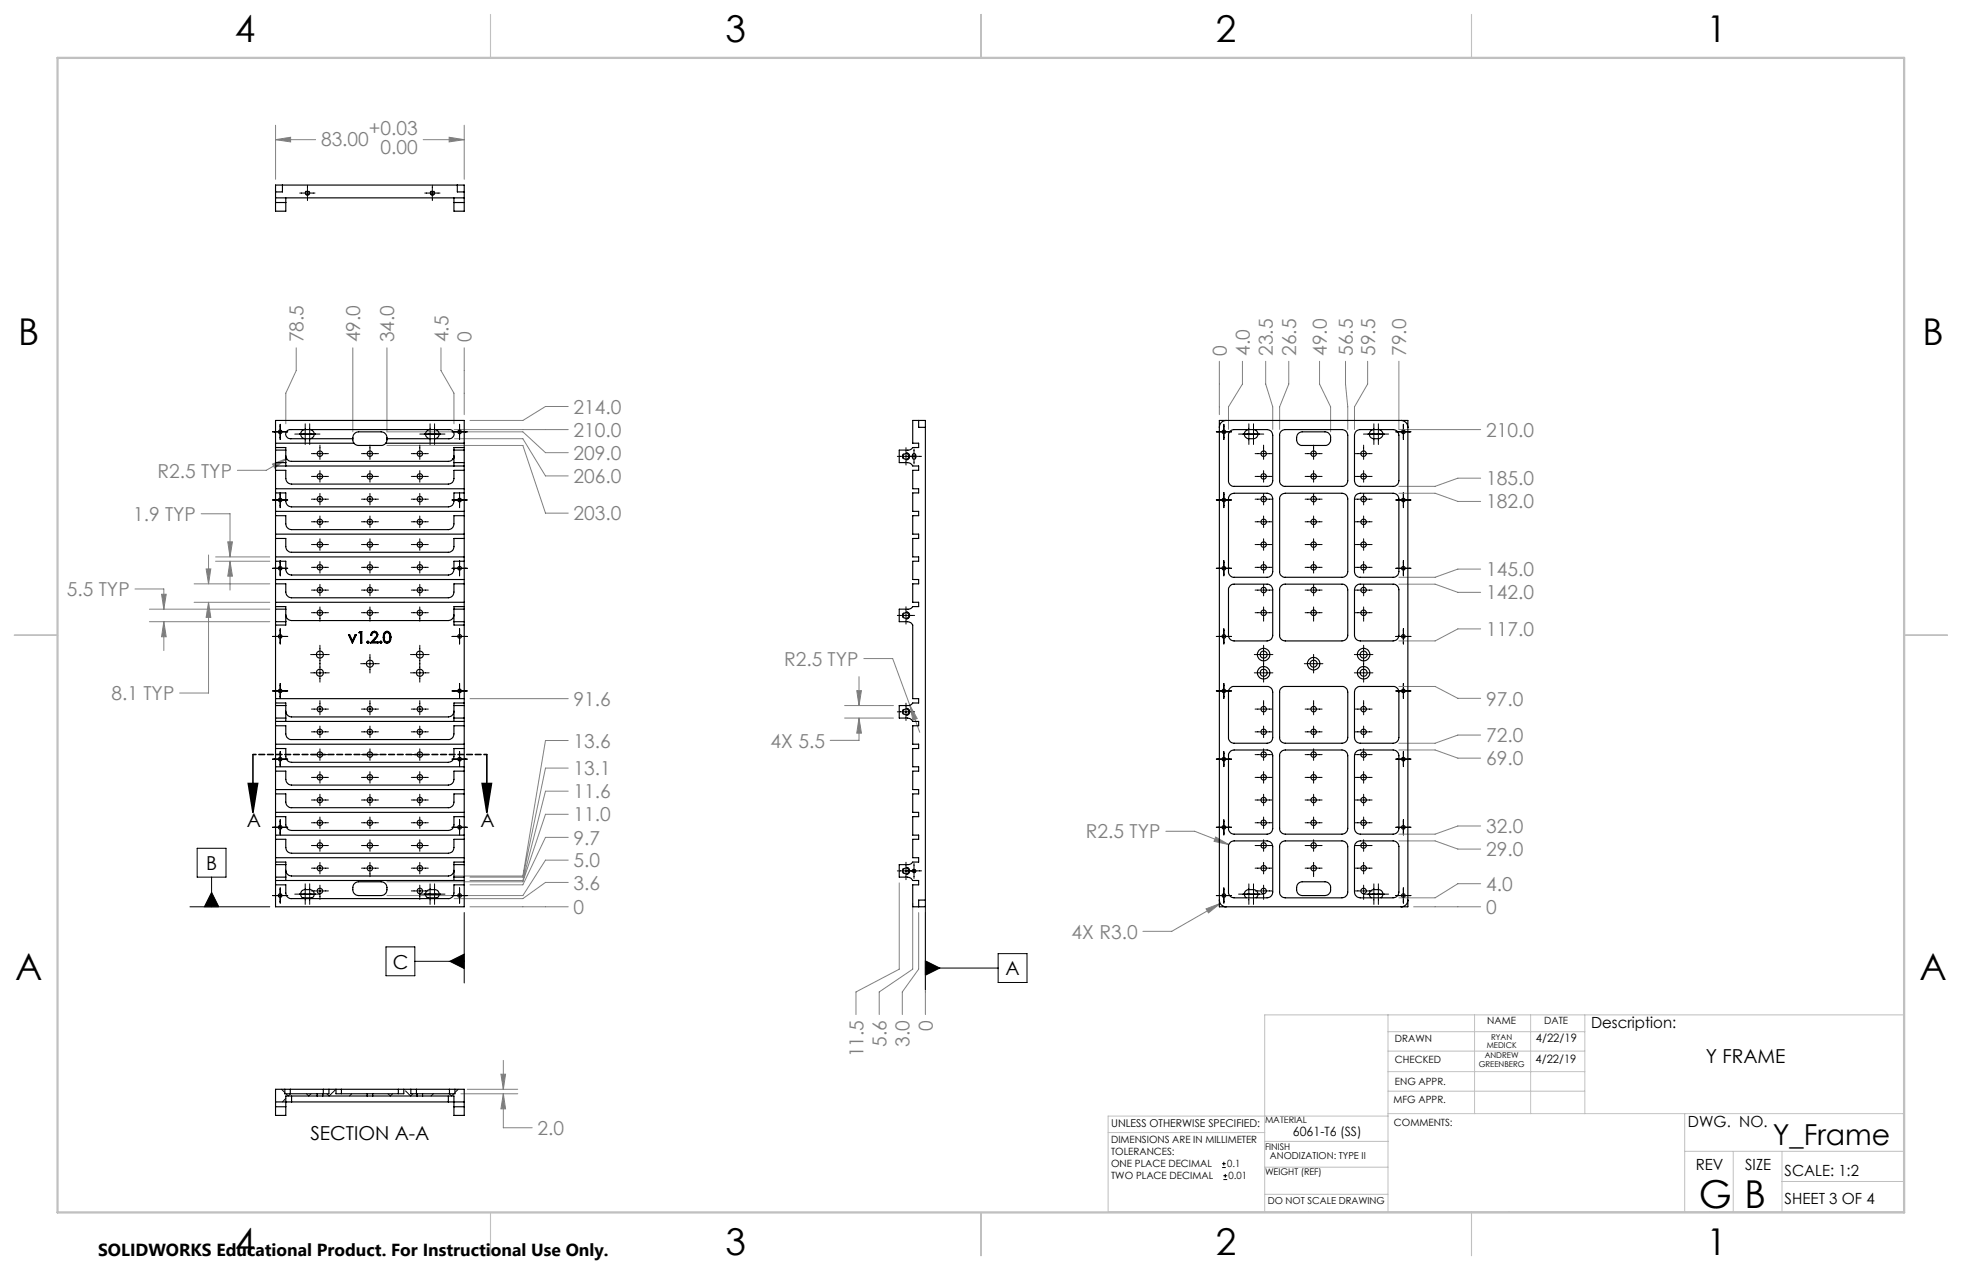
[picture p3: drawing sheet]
<svg xmlns="http://www.w3.org/2000/svg" width="432mm" height="279mm" viewBox="0 0 432 279" stroke-linecap="round" stroke-linejoin="round" font-family="sans-serif">
<g fill="none" stroke="#000" stroke-width=".22">
<path d="M66 42.5h3.3M67.7 40.8v3.3M93.5 42.5h3.3M95.1 40.8v3.3M60 95h3.3M61.7 93.3v3.4M64.9 95.5h5.5M67.2 93.2v4.6M68.2 93.2v4.6M68.5 99.8h3.8M70.4 97.9v3.2M79.6 99.8h3.7"/>
<path d="M81.4 97.9v3.2M90.5 99.8h3.8M92.4 95.5h5.5M92.4 97.9v3.2M94.7 93.2v4.6M95.6 93.2v4.6M99.5 95h3.3M101.1 93.3v3.4M199.4 98.5v3.8M201.2 98.8v3.3M267.7 95h3.3M269.3 93.3v3.4"/>
<path d="M272.6 95.5h5.5M274.8 93.2v4.6M275.9 93.2v4.6M276.2 99.8h3.8M278.1 97.9v3.2M287.2 99.8h3.8M289.1 97.9v3.2M298.2 99.8h3.8M300.1 95.5h5.5M300.1 97.9v3.2M302.4 93.2v4.6M303.4 93.2v4.6"/>
<path d="M307.2 95h3.3M308.9 93.3v3.4M60 110h3.3M61.7 108.3v3.4M68.5 119.8h3.8M68.5 114.8h3.8M68.5 109.8h3.8M68.5 104.8h3.8M70.4 103.5v2.6M70.4 108.5v2.6M70.4 113.5v2.6M70.4 118.5v2.6"/>
<path d="M79.6 119.8h3.7M79.6 114.8h3.7M79.6 109.8h3.7M79.6 104.8h3.7M81.4 103.5v2.6M81.4 108.5v2.6M81.4 113.5v2.6M81.4 118.5v2.6M90.5 119.8h3.8M90.5 114.8h3.8M90.5 109.8h3.8M90.5 104.8h3.8"/>
<path d="M92.4 103.5v2.6M92.4 108.5v2.6M92.4 113.5v2.6M92.4 118.5v2.6M99.5 110h3.3M101.1 108.3v3.4M197.5 100.4h5.3M267.7 110h3.3M269.3 108.3v3.4M276.2 119.8h3.8M276.2 114.8h3.8M276.2 109.8h3.8"/>
<path d="M276.2 104.8h3.8M278.1 103.5v2.6M278.1 108.5v2.6M278.1 113.5v2.6M278.1 118.5v2.6M287.2 119.8h3.8M287.2 114.8h3.8M287.2 109.8h3.8M287.2 104.8h3.8M289.1 103.5v2.6M289.1 108.5v2.6M289.1 113.5v2.6"/>
<path d="M289.1 118.5v2.6M298.2 119.8h3.8M298.2 114.8h3.8M298.2 109.8h3.8M298.2 104.8h3.8M300.1 103.5v2.6M300.1 108.5v2.6M300.1 113.5v2.6M300.1 118.5v2.6M307.2 110h3.3M308.9 108.3v3.4M60 125h3.3"/>
<path d="M61.7 123.3v3.4M61.7 138.3v3.4M68.5 129.8h3.8M68.5 134.8h3.8M68.5 124.8h3.8M70.4 123.5v2.6M70.4 128.6v2.5M70.4 133.5v3.2M79.6 129.8h3.7M79.6 134.8h3.7M79.6 124.8h3.7M81.4 123.5v2.6"/>
<path d="M81.4 128.6v2.5M81.4 133.5v3.2M90.5 129.8h3.8M90.5 134.8h3.8M90.5 124.8h3.8M92.4 123.5v2.6M92.4 128.6v2.5M92.4 133.5v3.2M99.5 125h3.3M101.1 123.3v3.4M101.1 138.3v3.4M197.5 135.4h3.8"/>
<path d="M199.4 133.5v3.8M267.7 125h3.3M269.3 123.3v3.4M269.3 138.3v3.4M276.2 129.8h3.8M276.2 134.8h3.8M276.2 124.8h3.8M278.1 123.5v2.6M278.1 128.6v2.5M278.1 133.5v3.2M287.2 129.8h3.8M287.2 134.8h3.8"/>
<path d="M287.2 124.8h3.8M289.1 123.5v2.6M289.1 128.6v2.5M289.1 133.5v3.2M298.2 129.8h3.8M298.2 134.8h3.8M298.2 124.8h3.8M300.1 123.5v2.6M300.1 128.6v2.5M300.1 133.5v3.2M307.2 125h3.3M308.9 123.3v3.4"/>
<path d="M308.9 138.3v3.4M60 140h3.3M60 152h3.3M61.7 150.4v3.3M68.4 148h4.1M68.4 144h4.1M68.5 156h3.8M70.4 142v8.1M70.4 154.1v3.2M70.4 159.7v2.6M79.4 146h4.1M79.6 156h3.7"/>
<path d="M81.4 144v4.1M81.4 154.1v3.2M81.4 159.7v2.6M90.3 148h4.1M90.3 144h4.1M90.5 156h3.8M92.4 142v8.1M92.4 154.1v3.2M92.4 159.7v2.6M99.5 140h3.3M99.5 152h3.3M101.1 150.4v3.3"/>
<path d="M197.5 156.6h3.8M199.4 154.7v3.8M267.7 140h3.3M267.7 152h3.3M269.3 150.4v3.3M276 148h4.1M276 144h4.1M276.2 156h3.8M278.1 142v8.1M278.1 154.1v3.2M278.1 159.7v2.6M287.1 146h4"/>
<path d="M287.2 156h3.8M289.1 144v4.1M289.1 154.1v3.2M289.1 159.7v2.6M298.1 148h4.1M298.1 144h4.1M298.2 156h3.8M300.1 142v8.1M300.1 154.1v3.2M300.1 159.7v2.6M307.2 140h3.3M307.2 152h3.3"/>
<path d="M308.9 150.4v3.3M60 167h3.3M61.7 165.3v3.4M68.5 161h3.8M68.5 166h3.8M68.5 171h3.8M68.5 176h3.8M70.4 164.7v2.6M70.4 169.8v2.5M70.4 174.7v2.6M70.4 179.7v2.6M79.6 161h3.7"/>
<path d="M79.6 166h3.7M79.6 171h3.7M79.6 176h3.7M81.4 164.7v2.6M81.4 169.8v2.5M81.4 174.7v2.6M81.4 179.7v2.6M90.5 161h3.8M90.5 166h3.8M90.5 171h3.8M90.5 176h3.8M92.4 164.7v2.6"/>
<path d="M92.4 169.8v2.5M92.4 174.7v2.6M92.4 179.7v2.6M99.5 167h3.3M101.1 165.3v3.4M267.7 167h3.3M269.3 165.3v3.4M276.2 161h3.8M276.2 166h3.8M276.2 171h3.8M276.2 176h3.8M278.1 164.7v2.6"/>
<path d="M278.1 169.8v2.5M278.1 174.7v2.6M278.1 179.7v2.6M287.2 161h3.8M287.2 166h3.8M287.2 171h3.8M287.2 176h3.8M289.1 164.7v2.6M289.1 169.8v2.5M289.1 174.7v2.6M289.1 179.7v2.6M298.2 161h3.8"/>
<path d="M298.2 166h3.8M298.2 171h3.8M298.2 176h3.8M300.1 164.7v2.6M300.1 169.8v2.5M300.1 174.7v2.6M300.1 179.7v2.6M307.2 167h3.3M308.9 165.3v3.4M41.8 199.5h17.6M43.4 186.6h6.3v6.4h-6.3zM46.6 196.3l1.6 3.2h-3.2z"/>
<path d="M46.6 193v6.5M60 182h3.3M60 197h3.3M61.7 180.3v3.4M61.7 195.3v3.4M64.9 196.7h5.5M67.2 194.5v4.5M68.2 194.5v4.5M68.5 181h3.8M68.5 186h3.8M68.5 191h3.8M68.5 196h3.8"/>
<path d="M70.4 184.7v2.6M70.4 189.7v2.6M70.4 194.7v3.2M79.6 181h3.7M79.6 186h3.7M79.6 191h3.7M81.4 184.7v2.6M81.4 189.7v3.2M90.5 181h3.8M90.5 186h3.8M90.5 191h3.8M90.5 196h3.8"/>
<path d="M92.4 196.7h5.5M92.4 184.7v2.6M92.4 189.7v2.6M92.4 194.7v3.2M94.7 194.5v4.5M95.6 194.5v4.5M99.5 182h3.3M99.5 197h3.3M101.1 180.3v3.4M101.1 195.3v3.4M197.5 191.6h5.3M199.4 189.7v3.8"/>
<path d="M201.2 191.2l-.4 .4M201.2 190v3.3M201.5 191.6l-.1 .3-.2 .1M203.7 199.3v18.4M267.7 182h3.3M267.7 197h3.3M269.3 180.3v3.4M269.3 195.3v3.4M272.6 196.7h5.5M274.8 194.5v4.5M275.9 194.5v4.5M276.2 181h3.8"/>
<path d="M276.2 186h3.8M276.2 191h3.8M276.2 196h3.8M278.1 184.7v2.6M278.1 189.7v2.6M278.1 194.7v3.2M287.2 181h3.8M287.2 186h3.8M287.2 191h3.8M289.1 184.7v2.6M289.1 189.7v3.2M298.2 181h3.8"/>
<path d="M298.2 186h3.8M298.2 191h3.8M298.2 196h3.8M300.1 196.7h5.5M300.1 184.7v2.6M300.1 189.7v2.6M300.1 194.7v3.2M302.4 194.5v4.5M303.4 194.5v4.5M307.2 182h3.3M307.2 197h3.3M308.9 180.3v3.4"/>
<path d="M308.9 195.3v3.4M84.9 208.3h6.4v6.4h-6.4zM91.3 211.5h10.9M99 211.5l3.2-1.6v3.2zM102.2 200.8v15.5M203.7 211.4l3.1 1.6-3.1 1.6zM203.7 213h16M219.7 209.8h6.3v6.3h-6.3zM269 256.9h.8M269 256h.8M269.2 259.5h.9M269.2 258.7h.9"/>
<path d="M269.3 255.6v.8M269.7 258.3v.8"/>
</g>
<path d="M54.6 172.4h2.1l-1 6.3zM55.7 166v12.7M106.1 172.4h2.1l-1.1 6.3zM107.1 166v12.7" fill="none" stroke="#000" stroke-width=".35"/>
<g fill="none" stroke="#808080" stroke-width=".22">
<path d="M60.6 30.7l3.4-.5v1zM60.6 27.6v11.8M60.6 30.7h8.9M93.1 30.7h9.1M98.8 30.2l3.4 .5-3.4 .5zM102.2 27.6v11.8M65.2 76.5v5l-2.3 5v6.7M77.6 76.5v18.5M85.2 76.5v18.5h29.9l5 4.6h5M97 76.5v5l2.9 5v6.7M102.2 76.5v14.7M268.4 79.5v11.7"/>
<path d="M273.4 79.5v5l-3 5v5M278.6 79.5v5l1.5 5v5M283.6 79.5v5l-2 5v5M290.4 79.5v5l2.4 5v5.5M296.1 79.5v5l.5 5v5M301 79.5v5l-2.9 5v5M307.9 79.5v15M85.2 98h29.9l5 14.9h5M99.9 94.5h25.2M100 96.5h15.1l5 8.2h5M125.1 89.4h-5l-5 3.1h-11.7M307.9 94.5h18"/>
<path d="M44.3 113h6.3v9.5M50.1 119.2h1.1l-.6 3.3zM60 102.1l3.1-1.2-2.6 2.1zM63.1 100.9l-4.5 2.6h-6.4M307.9 108.5h7.9l5.1 1.8h5M325.9 105.2h-5l-5.1 1.8h-7.9M29.7 129.6h6.4v4.4M32.9 134h26.5M32.9 136.8h26.5M35.6 130.7h1l-.5 3.3zM36.1 136.8l.5 3.3h-1zM36.1 136.8v6.3"/>
<path d="M42.7 128.4h16.7M42.7 132.5h16.7M45.4 125.2h1l-.5 3.2zM45.9 132.5l.5 3.3h-1zM45.9 132.5v20h-6.4M45.9 122.1v6.3M47.4 122.5h12M47.4 123.5h12M50.6 123.5l.6 3.3h-1.1zM50.6 123.5v6.3M307.9 128.5h7.9l5.1 1.8h5M325.9 138.4h-5l-5.1 2.6h-7.9"/>
<path d="M325.9 125.2h-5l-5.1 1.8h-7.9M103.4 153.7h21.7M185.9 155.2h10.7M185.9 158h10.7M188.6 151.9h1l-.5 3.3zM189.1 158l.5 3.3h-1zM189.1 158v4.9h-6.4M189.1 148.9v6.3M190.1 144.9h6.4l3.7 10.3M200.2 155.2l2.2 5.9M200.2 155.2l1.7 2.9-1 .3zM307.9 151h7.9l5.1 2.6h5"/>
<path d="M125.1 179.1h-5l-5 14.9h-29.9M125.1 162.9h-5l-5 29.8h-15.2M125.1 174.1h-5l-5 19.6h-11.7M125.1 169h-5l-5 24h-11.7M307.9 165h7.9l5.1 1.8h5M325.9 161.7h-5l-5.1 1.8h-7.9M103.4 199.5h21.7M125.1 189.2h-5l-5 7.8h-29.9M125.1 194.1h-5l-5 3.6h-15.2M125.1 184.2h-5l-5 10.5h-11.7M197.9 194.2v19l-9.5 5v5M200.9 198.7v14.5l-7.4 5v5"/>
<path d="M256.6 182.9h6.3l7.5 2.9M265.4 200l3.2-1.2-2.6 2zM267.5 184.1l2.9 1.7-3.2-.7zM268.6 198.8l-10.7 6.1h-6.4M307.9 185h7.9l5.1 1.8h5M311.1 199.5h14.8M325.9 194.4h-5l-5.1 3.1h-7.9M325.9 181.7h-5l-5.1 1.8h-7.9M202.2 200.8v12.4l-3.6 5v5M203.7 200.8v22.4M102.8 239.6h11.1M110.2 236.3h1.1l-.5 3.3z"/>
<path d="M110.8 233.3v6.3M101.4 240.6h12.5M110.8 240.6l.5 3.3h-1.1zM110.8 240.6v7.5h6.3"/>
</g>
<path d="M67.7 43a.5 .5 0 0 1-.5-.8 .5 .5 0 0 1 .9-.1 .5 .5 0 0 1-.3 .8l-.1 .1M95.2 43a.5 .5 0 0 1-.5-.8 .5 .5 0 0 1 .9-.1 .5 .5 0 0 1-.3 .8l-.1 .1" fill="none" stroke="#000" stroke-width=".22" stroke-dasharray="1.3 .6" stroke-linecap="butt"/>
<path d="M200.2 100.4a.79 .79 0 0 1-1.1 .7 .79 .79 0 0 1-.2-1.3 .79 .79 0 0 1 1.3 .5v.1M200.2 100.4a.79 .79 0 0 0-1.1-.7 .79 .79 0 0 0-.2 1.3 .79 .79 0 0 0 1.3-.5v-.1M200.2 135.4a.79 .79 0 0 1-1.1 .7 .79 .79 0 0 1-.2-1.3 .79 .79 0 0 1 1.3 .5v.1M200.2 135.4a.79 .79 0 0 0-1.1-.7 .79 .79 0 0 0-.2 1.3 .79 .79 0 0 0 1.3-.5v-.1M200.2 156.6a.79 .79 0 0 1-1.1 .7 .79 .79 0 0 1-.2-1.3 .79 .79 0 0 1 1.3 .5v.1M200.2 156.6a.79 .79 0 0 0-1.1-.7 .79 .79 0 0 0-.2 1.3 .79 .79 0 0 0 1.3-.5v-.1M200.2 191.6a.79 .79 0 0 1-1.1 .7 .79 .79 0 0 1-.2-1.3 .79 .79 0 0 1 1.3 .5v.1M200.2 191.6a.79 .79 0 0 0-1.1-.7 .79 .79 0 0 0-.2 1.3 .79 .79 0 0 0 1.3-.5v-.1" fill="none" stroke="#000" stroke-width=".22" stroke-dasharray="1.3 .6" stroke-dashoffset=".1" stroke-linecap="butt"/>
<path d="M107.2 166h-51.5" fill="none" stroke="#000" stroke-width=".35" stroke-dasharray="1.3 .6" stroke-dashoffset=".6"/>
<path d="M418.9 223.3v43.3" fill="none" stroke="#c0c0c0" stroke-width=".22" stroke-dasharray="15.2 1.3 1.3 1.3" stroke-dashoffset="5"/>
<g fill="none" stroke="#c0c0c0" stroke-width=".22">
<path d="M305.5 223.3v43.3M305.5 235.8h43.3M305.5 231.2h43.3M305.5 227h43.3M324.5 223.3v21.7M336.9 223.3v21.7M348.8 223.3v21.7M243.9 249.2h34.4M278.3 256.8h27.2M278.3 251.1h27.3M305.5 245h113.4M305.5 240.1h43.3"/>
<path d="M305.5 245.5h-61.6v21.1h175M370.8 245v21.6M370.8 253.3h48.1M381.5 253.3v13.3M392.2 259.9h26.7M392.2 253.3v13.3M278.3 262.7h27.2M418.9 265.1v-41.8h-140.6v43.3"/>
</g>
<path d="M108 3.2v9.5M215.9 3.2v9.5M323.8 3.2v9.5M3.1 139.7h9.6M419.1 139.7h9.5M108 266.7v9.6M215.9 266.7v9.6M323.8 266.7v9.6" fill="none" stroke="#c0c0c0" stroke-width=".25"/>
<path d="M12.7 12.7h406.4v254h-406.4z" fill="none" stroke="#c0c0c0" stroke-width=".5"/>
<path d="M106.1 172.4h2.1l-1.1 6.3zM54.6 172.4h2.1l-1 6.3z" fill="#000"/>
<path d="M35.6 130.7h1l-.5 3.3zM36.1 136.8l.5 3.3h-1zM50.1 119.2h1.1l-.6 3.3zM50.6 123.5l.6 3.3h-1.1zM60 102.1l.5 .9 2.6-2.1zM45.4 125.2h1l-.5 3.2zM45.9 132.5l.5 3.3h-1zM98.8 30.2l3.4 .5-3.4 .5zM60.6 30.7l3.4-.5v1zM265.4 200l.6 .8 2.6-2zM267.5 184.1l-.3 1 3.2 .7zM200.2 155.2l.7 3.2 1-.3zM188.6 151.9h1l-.5 3.3zM189.1 158l.5 3.3h-1zM110.2 236.3h1.1l-.5 3.3zM110.8 240.6l.5 3.3h-1.1z" fill="#808080"/>
<path d="M46.6 196.3l1.6 3.2h-3.2zM99 211.5l3.2 1.6v-3.2zM203.7 211.4l3.1 1.6-3.1 1.6zM200.8 191.6l.1 .3 .3 .1v-.4zM201.2 191.2v.4h.3l-.1-.3z" fill="#000"/>
<g fill="none" stroke="#000" stroke-width=".25">
<path d="M60.6 43.5v1.1M60.6 44.6v1.9h2.3v-1.9M60.6 43.5h41.6M60.6 44.6h2.3M62.2 40.7h-1.6v2.8M62.2 40.7v1.5h-1.6M62.2 40.7h38.4M62.9 43.5v1.1M99.9 43.5v1.1M99.9 44.6v1.9h2.3v-1.9M99.9 44.6h2.3M100.6 40.7h1.6v2.8"/>
<path d="M100.6 40.7v1.5h1.6M102.2 43.5v1.1M60.6 98.5h2.3v.5M60.6 98.5v.5M60.6 98.5v-6h41.6v6M60.6 99v2.8M60.6 99h2.3M60.6 97.5h17.3M62.9 99v2.8M67.2 94.5a1.01 1.01 0 0 0-1 1 1.01 1.01 0 0 0 1 1M68.2 94.5a1.01 1.01 0 0 1 1 1 1.01 1.01 0 0 1-1 1M77.6 96.5h-13.5a1.03 1.03 0 0 1-1.2-1.1 1.03 1.03 0 0 1 1.3-.9h34.5a1.02 1.02 0 0 1 1.2 1 1.02 1.02 0 0 1-1.2 1h-13.5"/>
<path d="M77.9 97.5l-.2-.5a1.49 1.49 0 0 1 1.2-2h5a1.58 1.58 0 0 1 1.2 2.3l-.2 .2M77.9 97.5l.9 .5h5.3l.8-.5M84.9 97.5h17.3M94.7 94.5a1.01 1.01 0 0 0-1.1 1 1.01 1.01 0 0 0 1.1 1M95.6 94.5a1.01 1.01 0 0 1 1.1 1 1.01 1.01 0 0 1-1.1 1M99.9 99v2.8M99.9 99h2.3M102.2 98.5h-2.3v.5M102.2 98.5v.5M102.2 99v2.8M201 99.8h.3l.2 .2v.6a.37 .37 0 0 1-.3 .4 .37 .37 0 0 1-.4-.4v-.4zM202.2 92.5v1.5h1.5"/>
<path d="M203.7 94v-1.5h-2.8v5h1.3v1h-1.3l-.3 .3-.6 .2h-2.1v2.8h1.8a1.29 1.29 0 0 1 1.2 .7h1.3v1h-1.3v4h1.3v.9h-1.3v4.1h1.3v1h-1.3v4h1.3v1h-1.3v4h1.3v1h-1.3v4h1.3v.9h-1.3v4.1h1.3v1h-1.3l-.3 .3-.6 .2h-2.1v2.8h1.8a1.29 1.29 0 0 1 1.2 .7v16.2h1.3v1h-1.3l-.3 .3-.6 .2h-2.1v2.8h1.8a1.29 1.29 0 0 1 1.2 .7h1.3v1h-1.3v4h1.3v1h-1.3v4h1.3v1h-1.3v4h1.3v1h-1.3v4h1.3v1h-1.3v4h1.3v.9h-1.3v4.1h1.3v1h-1.3l-.3 .3-.6 .2h-2.1v2.8h1.8a1.29 1.29 0 0 1 1.2 .7h1.3v1h-1.3v4.8h2.8v-1.5M203.7 94v104M268.4 92.5h41.4v107h-41.4zM269.8 92.5a1.51 1.51 0 0 0-1.4 1.5M270.7 94.9l.9-.4h7.3a1.21 1.21 0 0 1 1.2 1.2v10.1a1.21 1.21 0 0 1-1.2 1.2h-7.3a1.21 1.21 0 0 1-1.2-1.2v-10.3zM274.8 94.5a1.01 1.01 0 0 0-1 1 1.01 1.01 0 0 0 1 1h1.1a1.01 1.01 0 0 0 1-1 1.01 1.01 0 0 0-1-1M282 94.9l.9-.4h12.4a1.26 1.26 0 0 1 1.3 1.2v10.1a1.26 1.26 0 0 1-1.3 1.2h-12.4a1.21 1.21 0 0 1-1.3-1.2v-10.3zM285.7 95.4l.9-.4h5a1.52 1.52 0 0 1 1.3 1.5 1.52 1.52 0 0 1-1.3 1.5h-5a1.54 1.54 0 0 1-1.2-1 1.54 1.54 0 0 1 .3-1.6zM298.5 94.9l.9-.4h7.2a1.26 1.26 0 0 1 1.3 1.2v10.1a1.26 1.26 0 0 1-1.3 1.2h-7.2a1.26 1.26 0 0 1-1.3-1.2v-10.1zM302.4 94.5a1.01 1.01 0 0 0-1 1 1.01 1.01 0 0 0 1 1h1a1.01 1.01 0 0 0 .9-1 1.01 1.01 0 0 0-.9-1M308.4 92.5a1.51 1.51 0 0 1 1.4 1.5M60.6 101.8v.7"/>
<path d="M60.6 108.4h2.3v1.8a1.26 1.26 0 0 0 1.3 1.3h34.5a1.21 1.21 0 0 0 1.2-1.3v-1.8h2.3M60.6 118.5h2.3v1.8a1.26 1.26 0 0 0 1.3 1.2h34.5a1.21 1.21 0 0 0 1.2-1.2v-1.8h2.3M60.6 113.5h2.3v1.8a1.33 1.33 0 0 0 1.3 1.2h34.5a1.26 1.26 0 0 0 1.2-1.2v-1.8h2.3M60.6 103.5h2.3v1.8a1.26 1.26 0 0 0 1.3 1.2h34.5a1.21 1.21 0 0 0 1.2-1.2v-1.8h2.3M60.6 102.5v31M60.6 101.8h2.3M60.6 102.5h41.6M60.6 112.5h41.6M60.6 117.5h41.6M60.6 107.5h41.6M62.9 101.8v.7M62.9 100.3l.1 .3"/>
<path d="M62.9 100.9h.2M62.9 100.6h.1M63 100.6l.1 .3M63.1 100.9a1.16 1.16 0 0 0 1.1 .6h34.5a1.16 1.16 0 0 0 1-.6M99.7 100.9h.2M99.8 100.6l-.1 .3M99.8 100.6h.1M99.9 101.8v.7M99.9 100.3l-.1 .3M99.9 101.8h2.3M102.2 101.8v.7M102.2 102.5v31"/>
<path d="M270.7 108.9l.9-.4h7.3a1.21 1.21 0 0 1 1.2 1.2v16.1a1.21 1.21 0 0 1-1.2 1.2h-7.3a1.21 1.21 0 0 1-1.2-1.2v-16.3zM282 108.9l.9-.4h12.4a1.26 1.26 0 0 1 1.3 1.2v16.1a1.26 1.26 0 0 1-1.3 1.2h-12.4a1.21 1.21 0 0 1-1.3-1.2v-16.3zM298.5 108.9l.9-.4h7.2a1.26 1.26 0 0 1 1.3 1.2v16.1a1.26 1.26 0 0 1-1.3 1.2h-7.2a1.26 1.26 0 0 1-1.3-1.2v-16.1zM60.6 136.8v.7M60.6 133.5h2.3v.5M60.6 133.5v.5M60.6 123.5h2.3v1.8a1.26 1.26 0 0 0 1.3 1.2h34.5a1.21 1.21 0 0 0 1.2-1.2v-1.8h2.3M60.6 128.4h2.3v1.8a1.33 1.33 0 0 0 1.3 1.3h34.5a1.26 1.26 0 0 0 1.2-1.3v-1.8h2.3M60.6 134v2.8M60.6 137.5v17.2M60.6 134h2.3M60.6 136.8h2.3"/>
<path d="M60.6 127.5h41.6M60.6 132.5h41.6M60.6 122.5h41.6M62.9 136.8v.7h-2.3M62.9 135.3a1.33 1.33 0 0 0 1.3 1.2h34.5a1.26 1.26 0 0 0 1.2-1.2M62.9 134v2.8M76.7 139.6h.2M76.7 139.6l.8 1.9M76.7 139.6l.2 .1M76.9 139.7l.7 1.5 .6-1.5M76.9 139.6l.7 1.4M76.9 139.6v.1"/>
<path d="M78.2 139.6h.2M78.2 139.6l-.6 1.4M78.2 139.6v.1M78.4 139.6l-.8 1.9M78.4 139.6l-.2 .1M79 139.2h.4M79.2 139h.4M79.2 139l-.2 .2M79.2 139v.1M79.2 139.1l-.2 .1M79.2 139.1h.3v2.3M79.4 139.2v2.3"/>
<path d="M79.6 139v2.5M79.6 139l-.2 .2M81.6 139.7h.2M81.7 139.6l-.1 .1M81.7 139.6l.1 .1M82.4 139.1l-.4 .2-.2 .4M82.4 139.1l.4 .2 .1 .4M82.4 139a.66 .66 0 0 0-.7 .6M82.4 139v.1M82.4 139h.1M82.4 138.9l.5 .1 .2 .6M82.4 138.9h-.1a.79 .79 0 0 0-.7 .8"/>
<path d="M82.4 138.9v.1M82.4 139l.4 .2 .2 .4M82.9 139.7l-.5 .7M82.9 139.7h.1M83 139.7l-.4 .8M83 139.6h.1M83 139.6v.1M83.1 139.6l-.4 .9M85.2 139a.87 .87 0 0 0-.7 1.2M85.2 138.9a1.01 1.01 0 0 1 .8 1.3M85.2 138.9h-.1a1.01 1.01 0 0 0-.8 1.3M85.2 138.9v.1"/>
<path d="M85.2 139h.1M85.2 139a.91 .91 0 0 1 .7 1.2M85.2 139.1l.2 .1a.87 .87 0 0 1 .4 1M85.2 139v.1M85.2 139.1l-.2 .1a.87 .87 0 0 0-.4 1M99.9 136.8v.7h2.3M99.9 134v2.8M99.9 134h2.3M99.9 136.8h2.3M102.2 136.8v.7M102.2 133.5h-2.3v.5M102.2 133.5v.5"/>
<path d="M102.2 134v2.8M102.2 137.5v17.2M270.7 128.9l.7-.4h7.5a1.21 1.21 0 0 1 1.2 1.3v10a1.21 1.21 0 0 1-1.2 1.2h-7.3a1.21 1.21 0 0 1-1.2-1.2v-10.3zM282 128.9l.6-.4h12.7a1.26 1.26 0 0 1 1.3 1.3v10a1.26 1.26 0 0 1-1.3 1.2h-12.4a1.21 1.21 0 0 1-1.3-1.2v-10.3zM298.5 128.9l.6-.4h7.5a1.26 1.26 0 0 1 1.3 1.3v10a1.26 1.26 0 0 1-1.3 1.2h-7.2a1.26 1.26 0 0 1-1.3-1.2v-10zM60.6 158v.7M60.6 154.7v.5M60.6 154.7h2.3v.5M60.6 159.7h2.3v1.8a1.26 1.26 0 0 0 1.3 1.2h34.5a1.21 1.21 0 0 0 1.2-1.2v-1.8h2.3M60.6 158h2.3M60.6 155.2h2.3M60.6 155.2v2.8"/>
<path d="M60.6 158.7v31M60.6 158.7h41.6M60.6 153.7h41.6M62.9 158v.7M62.9 156.5a1.33 1.33 0 0 0 1.3 1.2h34.5a1.26 1.26 0 0 0 1.2-1.2M62.9 155.2v2.8M77.5 141.5h.1M77.6 141.4l-.1 .1M77.6 141v.5M79.4 141.5h.2M79.5 141.4l.1 .1M79.5 141.4l-.1 .1"/>
<path d="M80.8 141.3l.2 .2M80.8 141.3h.1M80.9 141.3l.1 .1M81 141.1l.2 .2M81 141.1l-.2 .2M81 141.4v.1M81 141.1v.1M81 141.2l-.1 .1M81 141.2v.1M81 141.3v.1M81 141.3h.2M81.2 141.3l-.2 .2"/>
<path d="M81.5 141.5h1.7M81.8 141.3h.1M81.8 141.3l-.3 .2M81.8 141.3h1.2M82 141.2h1.2M82 141.2l-.2 .1M82.4 140.4l.2 .1M82.4 140.4l-.9 1.1M82.6 140.5l-.8 .8M82.6 140.5h.1M82.7 140.5l-.7 .7M83 141.3l.2 .2"/>
<path d="M83.2 141.2v.3M83.2 141.2l-.2 .1M83.6 141.3l.2 .2M83.6 141.3h.1M83.7 141.3l.1 .1M83.8 141.1l.2 .2M83.8 141.1l-.2 .2M83.8 141.4v.1M83.8 141.1v.1M83.8 141.2l-.1 .1M83.8 141.2l.1 .1M83.9 141.3l-.1 .1"/>
<path d="M83.9 141.3h.1M84 141.3l-.2 .2M84.3 140.2l.1 .6a.85 .85 0 0 0 .8 .7M84.3 140.2h.2M84.5 140.2h.1M84.5 140.2a.93 .93 0 0 0 .7 1.2M84.6 140.2a1.03 1.03 0 0 0 .4 1.1h.2M85.2 141.4v.1M85.2 141.4h.1M85.2 141.3v.1M85.7 140.8l.1 .1M85.7 140.8l-.2 .3-.3 .2"/>
<path d="M85.8 140.2h.1M85.8 140.2l-.1 .6M85.8 140.9l-.3 .4-.3 .1M85.9 140.2l-.1 .7M85.9 140.2h.1M86 140.2a1.08 1.08 0 0 1-.8 1.3M99.9 158v.7M99.9 158h2.3M99.9 155.2v2.8M99.9 155.2h2.3M102.2 158v.7M102.2 154.7h-2.3v.5"/>
<path d="M102.2 154.7v.5M102.2 155.2v2.8M102.2 158.7v31M270.7 151.4l.7-.4h7.5a1.21 1.21 0 0 1 1.2 1.3v9.9a1.21 1.21 0 0 1-1.2 1.3h-7.3a1.21 1.21 0 0 1-1.2-1.3v-10.2zM282 151.4l.6-.4h12.7a1.26 1.26 0 0 1 1.3 1.3v9.9a1.26 1.26 0 0 1-1.3 1.3h-12.4a1.21 1.21 0 0 1-1.3-1.3v-10.2zM298.3 151.6l.8-.6h7.5a1.26 1.26 0 0 1 1.3 1.3v9.9a1.26 1.26 0 0 1-1.3 1.3h-7.2a1.26 1.26 0 0 1-1.3-1.3v-9.9zM60.6 179.7h2.3v1.8a1.26 1.26 0 0 0 1.3 1.2h34.5a1.21 1.21 0 0 0 1.2-1.2v-1.8h2.3M60.6 164.7h2.3v1.8a1.26 1.26 0 0 0 1.3 1.2h34.5a1.21 1.21 0 0 0 1.2-1.2v-1.8h2.3M60.6 169.7h2.3v1.7a1.33 1.33 0 0 0 1.3 1.3h34.5a1.26 1.26 0 0 0 1.2-1.3v-1.7h2.3M60.6 174.7h2.3v1.8a1.26 1.26 0 0 0 1.3 1.2h34.5a1.21 1.21 0 0 0 1.2-1.2v-1.8h2.3M60.6 168.7h41.6M60.6 163.7h41.6"/>
<path d="M60.6 173.7h41.6M60.6 178.7h41.6M270.7 165.4l.9-.4h7.3a1.26 1.26 0 0 1 1.2 1.3v15.9a1.26 1.26 0 0 1-1.2 1.3h-7.3a1.26 1.26 0 0 1-1.2-1.3v-16.2zM281.8 165.6l.4-.4 .7-.2h12.4a1.33 1.33 0 0 1 1.3 1.3v15.9a1.33 1.33 0 0 1-1.3 1.3h-12.4a1.26 1.26 0 0 1-1.3-1.3v-16.2zM298.3 165.6l.4-.4 .7-.2h7.2a1.33 1.33 0 0 1 1.3 1.3v15.9a1.33 1.33 0 0 1-1.3 1.3h-7.2a1.33 1.33 0 0 1-1.3-1.3v-15.9zM60.6 193v.7M60.6 189.7h2.3v.5M60.6 189.7v.5M60.6 194.7h2.3v1.8a1.26 1.26 0 0 0 1.3 1.2h34.5a1.21 1.21 0 0 0 1.2-1.2v-1.8h2.3M60.6 184.6h2.3v1.8a1.26 1.26 0 0 0 1.3 1.3h34.5a1.21 1.21 0 0 0 1.2-1.3v-1.8h2.3M60.6 193.7v5.8h41.6v-5.8M60.6 190.2v2.8"/>
<path d="M60.6 190.2h2.3M60.6 193h2.3M60.6 193.7h41.6M60.6 183.7h41.6M60.6 188.7h41.6M62.9 193v.7M62.9 191.5l.1 .3M62.9 190.2v2.8M62.9 191.8h.1M63 191.8a1.27 1.27 0 0 0 1.2 .9h34.5a1.28 1.28 0 0 0 1.1-.9M66.6 197.5h2.2M67.2 197.7a.99 .99 0 0 1-1-1 .99 .99 0 0 1 1-1 1.76 1.76 0 0 1 1.7 .3 .98 .98 0 0 1 .2 1.1 .98 .98 0 0 1-.9 .6"/>
<path d="M77.9 194.6l.3-.4 .7-.2h5a1.54 1.54 0 0 1 1.3 1.5 1.54 1.54 0 0 1-1.3 1.5h-5a1.55 1.55 0 0 1-1-2.4zM94.1 197.5h2.1M94.7 197.7a.99 .99 0 0 1-1-1 .99 .99 0 0 1 1-1 1.9 1.9 0 0 1 1.7 .3 1 1 0 0 1 .2 1.1 1 1 0 0 1-1 .6M99.8 191.8h.1M99.9 193v.7M99.9 191.5l-.1 .3M99.9 190.2v2.8M99.9 190.2h2.3M99.9 193h2.3M102.2 193v.7M102.2 189.7h-2.3v.5M102.2 189.7v.5"/>
<path d="M102.2 190.2v2.8M203.7 198h-1.5v1.5M268.4 198a1.45 1.45 0 0 0 1.4 1.5M270.7 185.4l.9-.4h7.3a1.26 1.26 0 0 1 1.2 1.3v10a1.26 1.26 0 0 1-1.2 1.2h-7.3a1.26 1.26 0 0 1-1.2-1.2v-10.3zM274.2 197.5a1 1 0 0 1-.3-1.1 1 1 0 0 1 .9-.7h1.1a1.01 1.01 0 0 1 .9 .7 1.01 1.01 0 0 1-.3 1.1M281.8 185.6l.4-.4 .7-.2h12.4a1.33 1.33 0 0 1 1.3 1.3v10a1.33 1.33 0 0 1-1.3 1.2h-12.4a1.26 1.26 0 0 1-1.3-1.2v-10.3zM285.7 194.4l.9-.4h5a1.54 1.54 0 0 1 1.3 1.5 1.54 1.54 0 0 1-1.3 1.5h-5a1.56 1.56 0 0 1-.9-2.6zM298.3 185.6l.4-.4 .7-.2h7.2a1.33 1.33 0 0 1 1.3 1.3v10a1.33 1.33 0 0 1-1.3 1.2h-7.2a1.33 1.33 0 0 1-1.3-1.2v-10zM301.8 197.5a1 1 0 0 1-.4-1.1 1 1 0 0 1 1-.7h1a1 1 0 0 1 .9 .7 1 1 0 0 1-.3 1.1M309.8 198a1.45 1.45 0 0 1-1.4 1.5M62.7 239.6h1.2M62.7 239.6h-2.1v2.8"/>
<path d="M62.7 239.6v1h7.1M63.9 239.6h7.3M63.9 239.6v1M71.2 239.6h1.2M71.2 239.6v1M72.4 239.6v1h-1.4M72.4 239.6h1.5M73.9 239.6h1.2M73.9 239.6v1h6.9M75.1 239.6h12.6M75.1 239.6v1M87.7 239.6h1.2"/>
<path d="M87.7 239.6v1M88.9 239.6v1h-6.9M88.9 239.6h1.5M90.4 239.6h1.3M90.4 239.6v1h1.4M91.7 239.6h7.2M91.7 239.6v1M98.9 239.6h1.2M98.9 239.6v1M100.1 239.6h2.1v2.8M100.1 239.6v1h-7.1M60.6 242.4v1.1"/>
<path d="M60.6 243.5v1.9h2.3v-1.9M60.6 242.4h2.3M60.6 243.5h2.3M62.9 242.4h1.3M62.9 242.4v1.1M64.2 242.4h34.5M64.2 241.1v1.3M69.8 241.1h1.2M69.8 240.6h1.2M69.8 241.1h-6.9v1.3M69.8 240.6v.5M71 241.1h9.8"/>
<path d="M71 240.6v.5M80.8 240.6h1.2M80.8 241.1h1.2M80.8 240.6v.5M82 241.1h9.8M82 240.6v.5M91.8 241.1h1.2M91.8 240.6h1.2M91.8 240.6v.5M93 241.1h6.9v1.3M93 240.6v.5M98.7 242.4h1.2"/>
<path d="M98.7 241.1v1.3M99.9 242.4v1.1M99.9 243.5v1.9h2.3v-1.9M99.9 242.4h2.3M99.9 243.5h2.3M102.2 242.4v1.1"/>
<circle cx="67.7" cy="42.5" r=".39"/>
<circle cx="95.2" cy="42.5" r=".4"/>
<circle cx="61.6" cy="95" r=".4"/>
<circle cx="70.4" cy="99.8" r=".61"/>
<circle cx="81.4" cy="99.8" r=".61"/>
<circle cx="92.4" cy="99.8" r=".6"/>
<circle cx="101.1" cy="95" r=".39"/>
<circle cx="269.4" cy="95" r=".4"/>
<circle cx="278.1" cy="99.8" r=".6"/>
<circle cx="289.1" cy="99.8" r=".6"/>
<circle cx="300.1" cy="99.8" r=".6"/>
<circle cx="308.9" cy="95" r=".39"/>
<circle cx="61.6" cy="110" r=".4"/>
<circle cx="70.4" cy="109.8" r=".61"/>
<circle cx="70.4" cy="119.8" r=".61"/>
<circle cx="70.4" cy="104.8" r=".61"/>
<circle cx="70.4" cy="114.8" r=".61"/>
<circle cx="81.4" cy="109.8" r=".61"/>
<circle cx="81.4" cy="119.8" r=".61"/>
<circle cx="81.4" cy="104.8" r=".61"/>
<circle cx="81.4" cy="114.8" r=".61"/>
<circle cx="92.4" cy="104.8" r=".6"/>
<circle cx="92.4" cy="119.8" r=".6"/>
<circle cx="92.4" cy="114.8" r=".6"/>
<circle cx="92.4" cy="109.8" r=".6"/>
<circle cx="101.1" cy="110" r=".39"/>
<circle cx="199.4" cy="100.4" r=".64"/>
<circle cx="269.4" cy="110" r=".4"/>
<circle cx="278.1" cy="114.8" r=".6"/>
<circle cx="278.1" cy="119.8" r=".6"/>
<circle cx="278.1" cy="104.8" r=".6"/>
<circle cx="278.1" cy="109.8" r=".6"/>
<circle cx="289.1" cy="104.8" r=".6"/>
<circle cx="289.1" cy="119.8" r=".6"/>
<circle cx="289.1" cy="114.8" r=".6"/>
<circle cx="289.1" cy="109.8" r=".6"/>
<circle cx="300.1" cy="104.8" r=".6"/>
<circle cx="300.1" cy="114.8" r=".6"/>
<circle cx="300.1" cy="119.8" r=".6"/>
<circle cx="300.1" cy="109.8" r=".6"/>
<circle cx="308.9" cy="110" r=".39"/>
<circle cx="61.7" cy="125" r=".41"/>
<circle cx="70.4" cy="129.8" r=".61"/>
<circle cx="70.4" cy="134.8" r=".61"/>
<circle cx="70.4" cy="124.8" r=".6"/>
<circle cx="81.4" cy="129.8" r=".61"/>
<circle cx="81.4" cy="134.8" r=".61"/>
<circle cx="81.4" cy="124.8" r=".6"/>
<circle cx="92.4" cy="134.8" r=".6"/>
<circle cx="92.4" cy="129.8" r=".6"/>
<circle cx="92.4" cy="124.8" r=".59"/>
<circle cx="101.2" cy="125" r=".4"/>
<circle cx="101.2" cy="140" r=".4"/>
<circle cx="199.4" cy="135.4" r=".64"/>
<circle cx="269.4" cy="125" r=".41"/>
<circle cx="278.1" cy="134.8" r=".6"/>
<circle cx="278.1" cy="129.8" r=".6"/>
<circle cx="278.1" cy="124.8" r=".59"/>
<circle cx="289.1" cy="134.8" r=".6"/>
<circle cx="289.1" cy="129.8" r=".6"/>
<circle cx="289.1" cy="124.8" r=".59"/>
<circle cx="300.1" cy="134.8" r=".6"/>
<circle cx="300.1" cy="129.8" r=".6"/>
<circle cx="300.1" cy="124.8" r=".59"/>
<circle cx="308.8" cy="125" r=".4"/>
<circle cx="61.7" cy="152" r=".41"/>
<circle cx="61.7" cy="140" r=".41"/>
<circle cx="70.4" cy="156" r=".61"/>
<circle cx="70.4" cy="144" r=".77"/>
<circle cx="70.4" cy="148" r=".78"/>
<circle cx="81.4" cy="156" r=".61"/>
<circle cx="81.4" cy="146" r=".77"/>
<circle cx="92.4" cy="148" r=".78"/>
<circle cx="92.4" cy="156" r=".6"/>
<circle cx="92.4" cy="144" r=".77"/>
<circle cx="101.2" cy="152" r=".4"/>
<circle cx="199.4" cy="156.6" r=".64"/>
<circle cx="269.4" cy="140" r=".41"/>
<circle cx="269.4" cy="152" r=".41"/>
<circle cx="278.1" cy="148" r=".78"/>
<circle cx="278.1" cy="148" r="1.38"/>
<circle cx="278.1" cy="144" r=".77"/>
<circle cx="278.1" cy="156" r=".6"/>
<circle cx="278.1" cy="144" r="1.37"/>
<circle cx="289.1" cy="146" r="1.38"/>
<circle cx="289.1" cy="156" r=".6"/>
<circle cx="289.1" cy="146" r=".77"/>
<circle cx="300.1" cy="144" r="1.37"/>
<circle cx="300.1" cy="144" r=".77"/>
<circle cx="300.1" cy="156" r=".6"/>
<circle cx="300.1" cy="148" r="1.38"/>
<circle cx="300.1" cy="148" r=".78"/>
<circle cx="308.8" cy="140" r=".4"/>
<circle cx="308.8" cy="152" r=".4"/>
<circle cx="61.6" cy="167" r=".4"/>
<circle cx="70.4" cy="166" r=".61"/>
<circle cx="70.4" cy="171" r=".61"/>
<circle cx="70.4" cy="161" r=".61"/>
<circle cx="70.4" cy="176" r=".61"/>
<circle cx="81.4" cy="166" r=".61"/>
<circle cx="81.4" cy="171" r=".61"/>
<circle cx="81.4" cy="161" r=".61"/>
<circle cx="81.4" cy="176" r=".61"/>
<circle cx="92.4" cy="161" r=".6"/>
<circle cx="92.4" cy="176" r=".6"/>
<circle cx="92.4" cy="166" r=".6"/>
<circle cx="92.4" cy="171" r=".6"/>
<circle cx="101.1" cy="167" r=".39"/>
<circle cx="269.4" cy="167" r=".4"/>
<circle cx="278.1" cy="161" r=".6"/>
<circle cx="278.1" cy="176" r=".6"/>
<circle cx="278.1" cy="171" r=".6"/>
<circle cx="278.1" cy="166" r=".6"/>
<circle cx="289.1" cy="161" r=".6"/>
<circle cx="289.1" cy="176" r=".6"/>
<circle cx="289.1" cy="171" r=".6"/>
<circle cx="289.1" cy="166" r=".6"/>
<circle cx="300.1" cy="161" r=".6"/>
<circle cx="300.1" cy="176" r=".6"/>
<circle cx="300.1" cy="171" r=".6"/>
<circle cx="300.1" cy="166" r=".6"/>
<circle cx="308.9" cy="167" r=".39"/>
<circle cx="61.6" cy="182" r=".4"/>
<circle cx="61.7" cy="197" r=".41"/>
<circle cx="70.4" cy="186" r=".61"/>
<circle cx="70.4" cy="196" r=".61"/>
<circle cx="70.4" cy="191" r=".61"/>
<circle cx="70.4" cy="181" r=".61"/>
<circle cx="81.4" cy="186" r=".61"/>
<circle cx="81.4" cy="191" r=".61"/>
<circle cx="81.4" cy="181" r=".61"/>
<circle cx="92.4" cy="196" r=".6"/>
<circle cx="92.4" cy="191" r=".6"/>
<circle cx="92.4" cy="181" r=".6"/>
<circle cx="92.4" cy="186" r=".6"/>
<circle cx="101.1" cy="182" r=".39"/>
<circle cx="101.2" cy="197" r=".4"/>
<circle cx="199.4" cy="191.6" r=".64"/>
<circle cx="201.2" cy="191.6" r=".37"/>
<circle cx="269.4" cy="197" r=".41"/>
<circle cx="269.4" cy="182" r=".4"/>
<circle cx="278.1" cy="181" r=".6"/>
<circle cx="278.1" cy="196" r=".6"/>
<circle cx="278.1" cy="191" r=".6"/>
<circle cx="278.1" cy="186" r=".6"/>
<circle cx="289.1" cy="181" r=".6"/>
<circle cx="289.1" cy="191" r=".6"/>
<circle cx="289.1" cy="186" r=".6"/>
<circle cx="300.1" cy="181" r=".6"/>
<circle cx="300.1" cy="191" r=".6"/>
<circle cx="300.1" cy="196" r=".6"/>
<circle cx="300.1" cy="186" r=".6"/>
<circle cx="308.8" cy="197" r=".4"/>
<circle cx="308.9" cy="182" r=".39"/>
</g>
<path d="M61.9 239.6l.8 .7M73.9 239.6l-1.5 1.5-.5-.5M89.3 240l1.1 1.1 .5-.5M100.9 239.6l-.8 .7M62.9 241.7l-.7 .7M62.9 240.6l.5 .5 .6-.5M67.5 240.6l.4 .5 .5-.5M77.4 240.6l-.5 .5M85.4 240.6l.5 .5 .5-.5M95.4 240.6l-.5 .5M98.8 240.6l.6 .5 .5-.5" fill="none" stroke="#000" stroke-width=".22"/>
<g font-size="8.5">
<text x="373.9" y="265.7">G</text>
<text x="383.9" y="265.7">B</text>
</g>
<g font-size="8.1">
<text x="51.7" y="9.3">4</text>
<text x="159.7" y="9.3">3</text>
<text x="267.6" y="9.3">2</text>
<text x="375.6" y="9.3">1</text>
<text x="4" y="76">B</text>
<text x="423.1" y="76">B</text>
<text x="3.3" y="215.7">A</text>
<text x="422.4" y="215.7">A</text>
<text x="51.7" y="276">4</text>
<text x="159.7" y="276">3</text>
<text x="267.6" y="276">2</text>
<text x="375.6" y="276">1</text>
</g>
<text font-size="6.3" x="390.1" y="251.8">Y_Frame</text>
<g font-size="4.2" fill="#808080">
<text x="81.2" y="29.8">+0.03</text>
<text x="70.6" y="32">83.00</text>
<text x="83.8" y="33.9">0.00</text>
<text x="66.8" y="75.3" transform="rotate(-90 66.8 75.3)">78.5</text>
<text x="79.3" y="75.3" transform="rotate(-90 79.3 75.3)">49.0</text>
<text x="86.8" y="75.3" transform="rotate(-90 86.8 75.3)">34.0</text>
<text x="98.7" y="75.3" transform="rotate(-90 98.7 75.3)">4.5</text>
<text x="103.8" y="75.3" transform="rotate(-90 103.8 75.3)">0</text>
<text x="270" y="78.3" transform="rotate(-90 270 78.3)">0</text>
<text x="275.1" y="78.3" transform="rotate(-90 275.1 78.3)">4.0</text>
<text x="280.2" y="78.3" transform="rotate(-90 280.2 78.3)">23.5</text>
<text x="285.3" y="78.3" transform="rotate(-90 285.3 78.3)">26.5</text>
<text x="292" y="78.3" transform="rotate(-90 292 78.3)">49.0</text>
<text x="297.7" y="78.3" transform="rotate(-90 297.7 78.3)">56.5</text>
<text x="302.6" y="78.3" transform="rotate(-90 302.6 78.3)">59.5</text>
<text x="309.5" y="78.3" transform="rotate(-90 309.5 78.3)">79.0</text>
<text x="126.3" y="91">214.0</text>
<text x="126.3" y="96.1">210.0</text>
<text x="126.3" y="101.2">209.0</text>
<text x="327" y="96.1">210.0</text>
<text x="34.7" y="105.1">R2.5 TYP</text>
<text x="126.3" y="106.3">206.0</text>
<text x="327" y="106.8">185.0</text>
<text x="327" y="111.9">182.0</text>
<text x="29.3" y="114.6">1.9 TYP</text>
<text x="126.3" y="114.5">203.0</text>
<text x="14.7" y="131.2">5.5 TYP</text>
<text x="327" y="131.9">142.0</text>
<text x="327" y="126.8">145.0</text>
<text x="327" y="139.9">117.0</text>
<text x="172.5" y="146.5">R2.5 TYP</text>
<text x="24.5" y="154">8.1 TYP</text>
<text x="126.3" y="155.3">91.6</text>
<text x="327" y="155.2">97.0</text>
<text x="126.3" y="164.5">13.6</text>
<text x="169.6" y="164.5">4X 5.5</text>
<text x="327" y="163.3">72.0</text>
<text x="126.3" y="170.5">13.1</text>
<text x="327" y="168.4">69.0</text>
<text x="126.3" y="175.6">11.6</text>
<text x="126.3" y="180.7">11.0</text>
<text x="126.3" y="185.8">9.7</text>
<text x="239" y="184.5">R2.5 TYP</text>
<text x="327" y="183.3">32.0</text>
<text x="126.3" y="190.8">5.0</text>
<text x="327" y="188.4">29.0</text>
<text x="126.3" y="195.7">3.6</text>
<text x="327" y="196">4.0</text>
<text x="126.3" y="201.1">0</text>
<text x="327" y="201.1">0</text>
<text x="235.8" y="206.5">4X R3.0</text>
<text x="205.3" y="226.7" transform="rotate(-90 205.3 226.7)">0</text>
<text x="190" y="232.6" transform="rotate(-90 190 232.6)">11.5</text>
<text x="195.1" y="230.2" transform="rotate(-90 195.1 230.2)">5.6</text>
<text x="200.2" y="230.2" transform="rotate(-90 200.2 230.2)">3.0</text>
<text x="118.3" y="249.7">2.0</text>
</g>
<g font-size="4.2">
<text x="54.3" y="181.9">A</text>
<text x="105.8" y="181.9">A</text>
<text x="45.4" y="191.4">B</text>
<text x="86.4" y="213.1">C</text>
<text x="221.3" y="214.6">A</text>
<text x="375.4" y="233.9">Y FRAME</text>
<text x="68.3" y="250.8">SECTION A-A</text>
</g>
<text font-size="3.8" x="21.6" y="276.3">SOLIDWORKS Educational Product. For Instructional Use Only.</text>
<g font-size="3.4">
<text x="350.2" y="226.2">Description:</text>
<text x="371.5" y="247.9">DWG. NO.</text>
<text x="373.2" y="257.5">REV</text>
<text x="384.1" y="257.5">SIZE</text>
<text x="392.8" y="258.7">SCALE: 1:2</text>
<text x="392.8" y="264.9">SHEET 3 OF 4</text>
</g>
<text font-size="2.8" x="284.5" y="250">6061-T6 (SS)</text>
<g font-size="2.5">
<text x="338" y="233.8">4/22/19</text>
<text x="338" y="229.2">4/22/19</text>
</g>
<text font-size="2.4" x="244.5" y="247.8">UNLESS OTHERWISE SPECIFIED:</text>
<g font-size="2.2">
<text x="327.3" y="225.4">NAME</text>
<text x="339.8" y="225.4">DATE</text>
<text x="307" y="233.8">CHECKED</text>
<text x="307" y="229.3">DRAWN</text>
<text x="307" y="238.6">ENG APPR.</text>
<text x="306.7" y="242.7">MFG APPR.</text>
<text x="244.5" y="251.5">DIMENSIONS ARE IN MILLIMETER</text>
<text x="306.8" y="247.7">COMMENTS:</text>
<text x="244.5" y="254.2">TOLERANCES:</text>
<text x="244.5" y="256.8">ONE PLACE DECIMAL</text>
<text x="270.1" y="256.8">0.1</text>
<text x="244.5" y="259.5">TWO PLACE DECIMAL</text>
<text x="270.4" y="259.5">0.01</text>
</g>
<g font-size="2.1">
<text x="279.5" y="255">ANODIZATION: TYPE II</text>
<text x="279" y="264.9">DO NOT SCALE DRAWING</text>
</g>
<g font-size="2">
<text x="278.4" y="247.1">MATERIAL</text>
<text x="278.4" y="253">FINISH</text>
<text x="278.4" y="258.5">WEIGHT (REF)</text>
</g>
<g font-size="1.8">
<text x="326.8" y="232.9">ANDREW</text>
<text x="327.2" y="230.6">MEDICK</text>
<text x="328.2" y="228.8">RYAN</text>
<text x="325.4" y="234.6">GREENBERG</text>
</g>
</svg>
